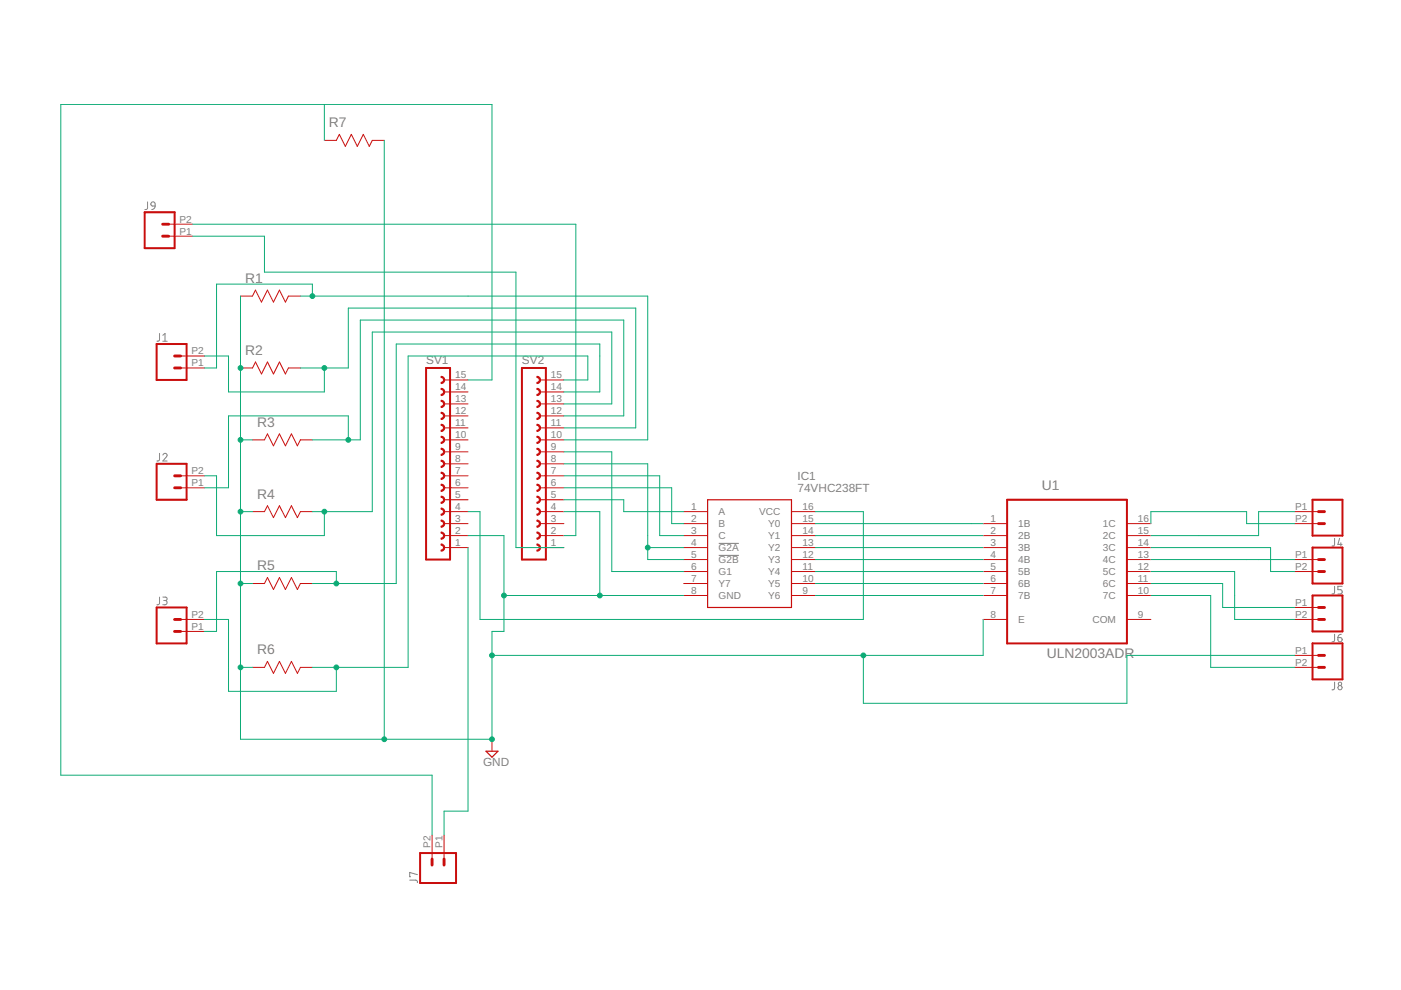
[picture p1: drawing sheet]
<svg xmlns="http://www.w3.org/2000/svg" width="297mm" height="210mm" viewBox="0 0 297 210" stroke-linecap="round" stroke-linejoin="round" font-family="sans-serif">
<g fill="none" stroke="#808080" stroke-width=".21">
<path d="M31.3 42.8v1.4l-.6 .2M32.1 42.9l.3-.1 .4 .1 .1 .8-.8-.1-.1-.4zM32.9 43.7l-.1 .4-.6 .3M33.8 70.7v1.4l-.5 .2M34.5 72.3h.9M34.5 71.1l.5-.4v1.6M33.8 96.1v1.4l-.2 .2h-.3M34.5 96.5a.45 .45 0 0 1 .6-.4 .45 .45 0 0 1 .2 .7l-.8 .9h.9M152.4 115.2h4.3M152.4 117.8h4.3M283 114.2l-.1 1.3-.2 .3h-.3M284 114.2l-.3 1.2h.9"/>
<path d="M284.3 115.1v.7M33.8 126.6v1.4l-.5 .2M34.5 126.6h.6a.36 .36 0 0 1 .3 .4 .36 .36 0 0 1-.3 .3h-.4M35 127.3a.46 .46 0 0 1 .4 .5 .46 .46 0 0 1-.4 .4h-.5M283 124.3l-.1 1.4-.5 .2M283 134.5l-.1 1.4-.5 .2M283.7 135.2h.5a.45 .45 0 0 1 .4 .5 .45 .45 0 0 1-.5 .4 .45 .45 0 0 1-.4-.5zM284.4 134.5l-.4 .1-.3 .6M284.6 124.3h-.9v.7h.5a.46 .46 0 0 1 .4 .5 .46 .46 0 0 1-.4 .4h-.5M283 144.6l-.1 1.4-.5 .3M86.9 186.6h1.4l.2 .2v.3M88.5 185.4l-1.6-.4v.9h.2"/>
<circle cx="284.1" cy="145" r=".36"/>
<circle cx="284.1" cy="145.8" r=".46"/>
</g>
<path d="M30.7 45h6.3v7.6h-6.3zM33.2 72.9h6.4v7.7h-6.4zM90.3 78h5.1v40.6h-5.1zM110.7 78h5v40.6h-5zM33.2 98.3h6.4v7.7h-6.4zM213.5 106h25.4v30.4h-25.4zM278.3 106h6.3v7.6h-6.3zM278.3 116.1h6.3v7.6h-6.3zM33.2 128.8h6.4v7.6h-6.4zM278.3 136.4h6.3v7.6h-6.3zM278.3 126.3h6.3v7.6h-6.3zM89.1 180.9h7.6v6.3h-7.6z" fill="none" stroke="#c90d0c" stroke-width=".42"/>
<g fill="none" stroke="#c90d0c" stroke-width=".61">
<path d="M34.5 47.5h1.3M34.5 50.1h1.3M37 75.5h1.3M37 78h1.3M37 100.9h1.3M37 103.4h1.3M279.5 111h1.3M279.5 108.5h1.3M279.5 118.6h1.3M37 131.3h1.3M37 133.9h1.3M279.5 131.3h1.3"/>
<path d="M279.5 121.2h1.3M279.5 128.8h1.3M279.5 139h1.3M279.5 141.5h1.3M91.6 182.1v1.3M94.1 182.1v1.3"/>
</g>
<g fill="none" stroke="#c90d0c" stroke-width=".21">
<path d="M68.8 29.8h2.5l.6-1.3 1.3 2.5 1.3-2.5 1.3 2.5 1.2-2.5 1.3 2.5 .6-1.2h2.6M35.8 50.1h5M35.8 47.5h5M38.3 78h5.1M38.3 75.5h5.1M51 78h2.5l.7-1.2 1.2 2.5 1.3-2.5 1.3 2.5 1.2-2.5 1.3 2.5 .7-1.3h2.5M51 62.8h2.5l.7-1.3 1.2 2.6 1.3-2.6 1.3 2.6 1.2-2.6 1.3 2.6 .7-1.3h2.5M53.5 93.3h2.6l.6-1.3 1.3 2.5 1.2-2.5 1.3 2.5 1.3-2.5 1.3 2.5 .6-1.2h2.5M94.1 98.3h5.1M94.1 95.8h5.1M94.1 93.3h5.1M94.1 90.7h5.1"/>
<path d="M94.1 88.2h5.1M94.1 85.6h5.1M94.1 83.1h5.1M94.1 80.6h5.1M114.5 98.3h5M114.5 95.8h5M114.5 93.3h5M114.5 90.7h5M114.5 88.2h5M114.5 85.6h5M114.5 83.1h5M114.5 80.6h5"/>
<path d="M38.3 103.4h5.1M38.3 100.9h5.1M53.5 108.5h2.6l.6-1.3 1.3 2.5 1.2-2.5 1.3 2.5 1.3-2.5 1.3 2.5 .6-1.2h2.5M94.1 103.4h5.1M94.1 100.9h5.1M94.1 108.5h5.1M94.1 111h5.1M94.1 116.1h5.1M94.1 113.6h5.1M94.1 106h5.1M114.5 103.4h5M114.5 100.9h5"/>
<path d="M114.5 108.5h5M114.5 111h5M114.5 116.1h5M114.5 113.6h5M114.5 106h5M144.9 108.5h5.1M144.9 111h5.1M144.9 118.6h5.1M144.9 116.1h5.1M144.9 113.6h5.1M167.8 108.5h5.1M167.8 111h5.1"/>
<path d="M167.8 118.6h5.1M167.8 116.1h5.1M167.8 113.6h5.1M208.4 111h5.1M208.4 118.6h5.1M208.4 116.1h5.1M208.4 113.6h5.1M238.9 111h5.1M238.9 118.6h5.1M238.9 116.1h5.1M238.9 113.6h5.1M274.5 108.5h5"/>
<path d="M274.5 111h5M274.5 118.6h5M38.3 133.9h5.1M38.3 131.3h5.1M53.5 123.7h2.6l.6-1.3 1.3 2.6 1.2-2.6 1.3 2.6 1.3-2.6 1.3 2.6 .6-1.3h2.5M144.9 121.2h5.1M144.9 123.7h5.1M144.9 126.3h5.1M167.8 121.2h5.1M167.8 123.7h5.1M167.8 126.3h5.1M208.4 131.3h5.1"/>
<path d="M208.4 121.2h5.1M208.4 123.7h5.1M208.4 126.3h5.1M238.9 131.3h5.1M238.9 121.2h5.1M238.9 123.7h5.1M238.9 126.3h5.1M274.5 131.3h5M274.5 121.2h5M274.5 128.8h5M274.5 139h5M53.5 141.5h2.6l.6-1.3 1.3 2.6 1.2-2.6 1.3 2.6 1.3-2.6 1.3 2.6 .6-1.3h2.5"/>
<path d="M104.3 156.7v2.6M274.5 141.5h5M91.6 177.1v5M94.1 177.1v5"/>
</g>
<g fill="#c90d0c" stroke="#c90d0c" stroke-width=".21">
<path d="M93.5 110.3a.76 .76 0 0 1 .8 .7 .76 .76 0 0 1-.8 .8v-.3a.51 .51 0 0 0 .5-.5 .51 .51 0 0 0-.5-.5z" fill-rule="evenodd"/>
<path d="M93.5 112.8a.76 .76 0 0 1 .8 .8 .76 .76 0 0 1-.8 .7v-.2a.51 .51 0 0 0 .5-.5 .51 .51 0 0 0-.5-.5z" fill-rule="evenodd"/>
<path d="M93.5 115.3a.76 .76 0 0 1 .8 .8 .76 .76 0 0 1-.8 .8v-.3a.51 .51 0 0 0 .5-.5 .51 .51 0 0 0-.5-.5z" fill-rule="evenodd"/>
<path d="M93.5 105.2a.76 .76 0 0 1 .8 .8 .76 .76 0 0 1-.8 .7v-.2a.51 .51 0 0 0 .5-.5 .51 .51 0 0 0-.5-.5z" fill-rule="evenodd"/>
<path d="M93.5 107.7a.76 .76 0 0 1 .8 .8 .76 .76 0 0 1-.8 .7v-.2a.51 .51 0 0 0 .5-.5 .51 .51 0 0 0-.5-.5z" fill-rule="evenodd"/>
<path d="M93.5 97.6a.76 .76 0 0 1 .8 .7 .76 .76 0 0 1-.8 .8v-.3a.51 .51 0 0 0 .5-.5 .51 .51 0 0 0-.5-.5z" fill-rule="evenodd"/>
<path d="M93.5 100.1a.76 .76 0 0 1 .8 .8 .76 .76 0 0 1-.8 .7v-.2a.51 .51 0 0 0 .5-.5 .51 .51 0 0 0-.5-.5z" fill-rule="evenodd"/>
<path d="M93.5 102.7a.76 .76 0 0 1 .8 .7 .76 .76 0 0 1-.8 .8v-.3a.51 .51 0 0 0 .5-.5 .51 .51 0 0 0-.5-.5z" fill-rule="evenodd"/>
<path d="M93.5 92.5a.76 .76 0 0 1 .8 .8 .76 .76 0 0 1-.8 .7v-.2a.51 .51 0 0 0 .5-.5 .51 .51 0 0 0-.5-.5z" fill-rule="evenodd"/>
<path d="M93.5 95a.76 .76 0 0 1 .8 .8 .76 .76 0 0 1-.8 .8v-.3a.51 .51 0 0 0 .5-.5 .51 .51 0 0 0-.5-.5z" fill-rule="evenodd"/>
<path d="M93.5 84.9a.76 .76 0 0 1 .8 .7 .76 .76 0 0 1-.8 .8v-.3a.51 .51 0 0 0 .5-.5 .51 .51 0 0 0-.5-.5z" fill-rule="evenodd"/>
<path d="M93.5 87.4a.76 .76 0 0 1 .8 .8 .76 .76 0 0 1-.8 .7v-.2a.51 .51 0 0 0 .5-.5 .51 .51 0 0 0-.5-.5z" fill-rule="evenodd"/>
<path d="M93.5 90a.76 .76 0 0 1 .8 .7 .76 .76 0 0 1-.8 .8v-.3a.51 .51 0 0 0 .5-.5 .51 .51 0 0 0-.5-.5z" fill-rule="evenodd"/>
<path d="M93.5 79.8a.76 .76 0 0 1 .8 .8 .76 .76 0 0 1-.8 .7v-.2a.51 .51 0 0 0 .5-.5 .51 .51 0 0 0-.5-.5z" fill-rule="evenodd"/>
<path d="M93.5 82.3a.76 .76 0 0 1 .8 .8 .76 .76 0 0 1-.8 .8v-.3a.51 .51 0 0 0 .5-.5 .51 .51 0 0 0-.5-.5z" fill-rule="evenodd"/>
<path d="M113.8 110.3a.76 .76 0 0 1 .8 .7 .76 .76 0 0 1-.8 .8v-.3a.51 .51 0 0 0 .6-.5 .51 .51 0 0 0-.6-.5z" fill-rule="evenodd"/>
<path d="M113.8 112.8a.76 .76 0 0 1 .8 .8 .76 .76 0 0 1-.8 .7v-.2a.51 .51 0 0 0 .6-.5 .51 .51 0 0 0-.6-.5z" fill-rule="evenodd"/>
<path d="M113.8 115.3a.76 .76 0 0 1 .8 .8 .76 .76 0 0 1-.8 .8v-.3a.51 .51 0 0 0 .6-.5 .51 .51 0 0 0-.6-.5z" fill-rule="evenodd"/>
<path d="M113.8 105.2a.76 .76 0 0 1 .8 .8 .76 .76 0 0 1-.8 .7v-.2a.51 .51 0 0 0 .5-.5 .51 .51 0 0 0-.5-.5z" fill-rule="evenodd"/>
<path d="M113.8 107.7a.76 .76 0 0 1 .8 .8 .76 .76 0 0 1-.8 .7v-.2a.51 .51 0 0 0 .6-.5 .51 .51 0 0 0-.6-.5z" fill-rule="evenodd"/>
<path d="M113.8 97.6a.76 .76 0 0 1 .8 .7 .76 .76 0 0 1-.8 .8v-.3a.51 .51 0 0 0 .5-.5 .51 .51 0 0 0-.5-.5z" fill-rule="evenodd"/>
<path d="M113.8 100.1a.76 .76 0 0 1 .8 .8 .76 .76 0 0 1-.8 .7v-.2a.51 .51 0 0 0 .5-.5 .51 .51 0 0 0-.5-.5z" fill-rule="evenodd"/>
<path d="M113.8 102.7a.76 .76 0 0 1 .8 .7 .76 .76 0 0 1-.8 .8v-.3a.51 .51 0 0 0 .5-.5 .51 .51 0 0 0-.5-.5z" fill-rule="evenodd"/>
<path d="M113.8 92.5a.76 .76 0 0 1 .8 .8 .76 .76 0 0 1-.8 .7v-.2a.51 .51 0 0 0 .5-.5 .51 .51 0 0 0-.5-.5z" fill-rule="evenodd"/>
<path d="M113.8 95a.76 .76 0 0 1 .8 .8 .76 .76 0 0 1-.8 .8v-.3a.51 .51 0 0 0 .5-.5 .51 .51 0 0 0-.5-.5z" fill-rule="evenodd"/>
<path d="M113.8 84.9a.76 .76 0 0 1 .8 .7 .76 .76 0 0 1-.8 .8v-.3a.51 .51 0 0 0 .5-.5 .51 .51 0 0 0-.5-.5z" fill-rule="evenodd"/>
<path d="M113.8 87.4a.76 .76 0 0 1 .8 .8 .76 .76 0 0 1-.8 .7v-.2a.51 .51 0 0 0 .5-.5 .51 .51 0 0 0-.5-.5z" fill-rule="evenodd"/>
<path d="M113.8 90a.76 .76 0 0 1 .8 .7 .76 .76 0 0 1-.8 .8v-.3a.51 .51 0 0 0 .5-.5 .51 .51 0 0 0-.5-.5z" fill-rule="evenodd"/>
<path d="M113.8 79.8a.76 .76 0 0 1 .8 .8 .76 .76 0 0 1-.8 .7v-.2a.51 .51 0 0 0 .5-.5 .51 .51 0 0 0-.5-.5z" fill-rule="evenodd"/>
<path d="M113.8 82.3a.76 .76 0 0 1 .8 .8 .76 .76 0 0 1-.8 .8v-.3a.51 .51 0 0 0 .5-.5 .51 .51 0 0 0-.5-.5z" fill-rule="evenodd"/>
</g>
<path d="M150 106h17.8v22.8h-17.8zM103 159.3h2.6l-1.3 1.2z" fill="none" stroke="#c90d0c" stroke-width=".25"/>
<g fill="none" stroke="#0dab76" stroke-width=".21">
<path d="M68.8 22.1v7.7M81.5 29.8v126.9M40.8 47.5h81.3v66.1h-2.6M40.8 50.1h15.3v7.6h53.3v58.4h10.1M43.4 75.5h5.1v7.6h20.3v-5.1M51 62.8v93.9h53.3v-22.8h2.5v-20.3h-7.6M63.7 62.8h73.6v30.5h-17.8M63.7 78h10.2v-12.7h60.9v25.4h-15.3M66.2 62.8v-2.6h-20.3v17.8h-2.5M51 93.3h2.5M73.9 93.3v-5.1h-25.4v15.2h-5.1M99.2 80.6h5.1v-58.5h-91.4v142.3h78.7v12.7"/>
<path d="M119.5 80.6h5.1v-5.1h-38.1v66h-20.3M119.5 88.2h12.7v-20.3h-55.8v25.4h-10.2M119.5 98.3h17.8v20.3h7.6M119.5 85.6h10.2v-15.2h-50.8v38.1h-12.7M119.5 95.8h10.2v25.4h15.2M119.5 83.1h7.7v-10.2h-43.2v50.8h-17.8M43.4 100.9h2.5v12.7h22.9v-5.1M51 108.5h2.5M99.2 108.5h2.6v22.8h81.2v-22.8h-10.1M99.2 116.1v55.9h-5.1v5.1M119.5 106h12.7v2.5h12.7M119.5 103.4h22.9v7.6h2.5"/>
<path d="M119.5 108.5h7.7v17.8M119.5 100.9h20.4v12.7h5M137.3 116.1h7.6M172.9 113.6h35.5M172.9 111h35.5M172.9 116.1h35.5M172.9 118.6h35.5M244 111v-2.5h20.3v2.5h10.2M244 116.1h25.4v5.1h5.1M244 118.6h30.5M274.5 108.5h-7.7v5.1h-22.8M43.4 131.3h5.1v15.3h22.8v-5.1"/>
<path d="M51 123.7h2.5M71.3 123.7v-2.5h-25.4v12.7h-2.5M106.8 126.3h38.1M172.9 123.7h35.5M172.9 121.2h35.5M172.9 126.3h35.5M183 139v10.1h55.9v-10.1h35.6M208.4 131.3v7.7h-104.1M244 126.3h12.7v15.2h17.8M244 121.2h17.8v10.1h12.7M244 123.7h15.2v5.1h15.3M51 141.5h2.5"/>
</g>
<g fill="#0dab76" stroke="#0dab76" stroke-width=".21">
<circle cx="71.3" cy="141.5" r=".51"/>
<circle cx="66.2" cy="62.8" r=".51"/>
<circle cx="73.9" cy="93.3" r=".51"/>
<circle cx="68.8" cy="108.5" r=".51"/>
<circle cx="71.3" cy="123.7" r=".51"/>
<circle cx="106.8" cy="126.3" r=".51"/>
<circle cx="127.2" cy="126.3" r=".51"/>
<circle cx="51" cy="78" r=".51"/>
<circle cx="51" cy="93.3" r=".51"/>
<circle cx="51" cy="108.5" r=".51"/>
<circle cx="51" cy="123.7" r=".51"/>
<circle cx="51" cy="141.5" r=".51"/>
<circle cx="104.3" cy="156.7" r=".51"/>
<circle cx="104.3" cy="139" r=".51"/>
<circle cx="183" cy="139" r=".51"/>
<circle cx="81.5" cy="156.7" r=".51"/>
<circle cx="137.3" cy="116.1" r=".51"/>
<circle cx="68.8" cy="78" r=".51"/>
</g>
<g font-size="2.9" fill="#808080">
<text x="69.8" y="27">R7</text>
<text x="52" y="60">R1</text>
<text x="52" y="75.2">R2</text>
<text x="54.5" y="90.5">R3</text>
<text x="54.5" y="105.7">R4</text>
<text x="220.9" y="103.9">U1</text>
<text x="54.5" y="121">R5</text>
<text x="54.5" y="138.7">R6</text>
<text x="221.9" y="139.4">ULN2003ADR</text>
</g>
<g font-size="2.5" fill="#808080">
<text x="90.3" y="77.3">SV1</text>
<text x="110.7" y="77.3">SV2</text>
<text x="169.1" y="101.8">IC1</text>
<text x="169.1" y="104.3">74VHC238FT</text>
<text x="102.4" y="162.5">GND</text>
</g>
<g font-size="2.1" fill="#808080">
<text x="38.1" y="47.2">P2</text>
<text x="38.1" y="49.7">P1</text>
<text x="40.6" y="77.7">P1</text>
<text x="40.6" y="75.1">P2</text>
<text x="96.5" y="82.7">14</text>
<text x="96.5" y="80.2">15</text>
<text x="116.8" y="82.7">14</text>
<text x="116.8" y="80.2">15</text>
<text x="96.5" y="87.8">12</text>
<text x="96.5" y="85.3">13</text>
<text x="116.8" y="87.8">12</text>
<text x="116.8" y="85.3">13</text>
<text x="96.5" y="95.4">9</text>
<text x="96.5" y="92.9">10</text>
<text x="96.5" y="90.4">11</text>
<text x="116.8" y="95.4">9</text>
<text x="116.8" y="92.9">10</text>
<text x="116.8" y="90.4">11</text>
<text x="40.6" y="100.5">P2</text>
<text x="96.5" y="100.5">7</text>
<text x="96.5" y="98">8</text>
<text x="116.8" y="100.5">7</text>
<text x="116.8" y="98">8</text>
<text x="40.6" y="103.1">P1</text>
<text x="96.5" y="105.6">5</text>
<text x="96.5" y="103.1">6</text>
<text x="116.8" y="105.6">5</text>
<text x="116.8" y="103.1">6</text>
<text x="96.5" y="113.2">2</text>
<text x="96.5" y="110.7">3</text>
<text x="96.5" y="108.1">4</text>
<text x="116.8" y="113.2">2</text>
<text x="116.8" y="110.7">3</text>
<text x="116.8" y="108.1">4</text>
<text x="146.5" y="108.1">1</text>
<text x="146.5" y="110.7">2</text>
<text x="146.5" y="113.2">3</text>
<text x="152.4" y="109.3">A</text>
<text x="152.4" y="111.8">B</text>
<text x="161" y="109.3">VCC</text>
<text x="162.9" y="111.8">Y0</text>
<text x="170.1" y="108.1">16</text>
<text x="170.1" y="110.7">15</text>
<text x="170.1" y="113.2">14</text>
<text x="210" y="110.7">1</text>
<text x="210" y="113.2">2</text>
<text x="215.9" y="111.8">1B</text>
<text x="233.9" y="111.8">1C</text>
<text x="241.3" y="110.7">16</text>
<text x="241.3" y="113.2">15</text>
<text x="274.6" y="108.1">P1</text>
<text x="274.6" y="110.7">P2</text>
<text x="96.5" y="115.8">1</text>
<text x="116.8" y="115.8">1</text>
<text x="146.5" y="115.8">4</text>
<text x="146.5" y="118.3">5</text>
<text x="152.4" y="114.3">C</text>
<text x="152.4" y="116.9">G2A</text>
<text x="152.4" y="119.4">G2B</text>
<text x="162.9" y="114.3">Y1</text>
<text x="162.9" y="116.9">Y2</text>
<text x="162.9" y="119.4">Y3</text>
<text x="170.1" y="115.8">13</text>
<text x="170.1" y="118.3">12</text>
<text x="210" y="115.8">3</text>
<text x="210" y="118.3">4</text>
<text x="215.9" y="114.3">2B</text>
<text x="215.9" y="116.9">3B</text>
<text x="215.9" y="119.4">4B</text>
<text x="233.9" y="114.3">2C</text>
<text x="233.9" y="116.9">3C</text>
<text x="233.9" y="119.4">4C</text>
<text x="241.3" y="115.8">14</text>
<text x="241.3" y="118.3">13</text>
<text x="274.6" y="118.3">P1</text>
<text x="146.5" y="120.8">6</text>
<text x="146.5" y="123.4">7</text>
<text x="146.5" y="125.9">8</text>
<text x="152.4" y="121.9">G1</text>
<text x="152.4" y="124.5">Y7</text>
<text x="162.9" y="121.9">Y4</text>
<text x="162.9" y="124.5">Y5</text>
<text x="170.1" y="120.8">11</text>
<text x="170.1" y="123.4">10</text>
<text x="170.1" y="125.9">9</text>
<text x="210" y="120.8">5</text>
<text x="210" y="123.4">6</text>
<text x="210" y="125.9">7</text>
<text x="215.9" y="121.9">5B</text>
<text x="215.9" y="124.5">6B</text>
<text x="233.9" y="121.9">5C</text>
<text x="233.9" y="124.5">6C</text>
<text x="241.3" y="120.8">12</text>
<text x="241.3" y="123.4">11</text>
<text x="241.3" y="125.9">10</text>
<text x="274.6" y="120.8">P2</text>
<text x="40.6" y="131">P2</text>
<text x="152.4" y="127">GND</text>
<text x="162.9" y="127">Y6</text>
<text x="210" y="131">8</text>
<text x="215.9" y="127">7B</text>
<text x="233.9" y="127">7C</text>
<text x="241.3" y="131">9</text>
<text x="274.6" y="128.4">P1</text>
<text x="274.6" y="131">P2</text>
<text x="40.6" y="133.5">P1</text>
<text x="215.9" y="132.1">E</text>
<text x="231.6" y="132.1">COM</text>
<text x="274.6" y="138.6">P1</text>
<text x="274.6" y="141.1">P2</text>
<text x="91.3" y="179.8" transform="rotate(-90 91.3 179.8)">P2</text>
<text x="93.8" y="179.8" transform="rotate(-90 93.8 179.8)">P1</text>
</g>
</svg>
